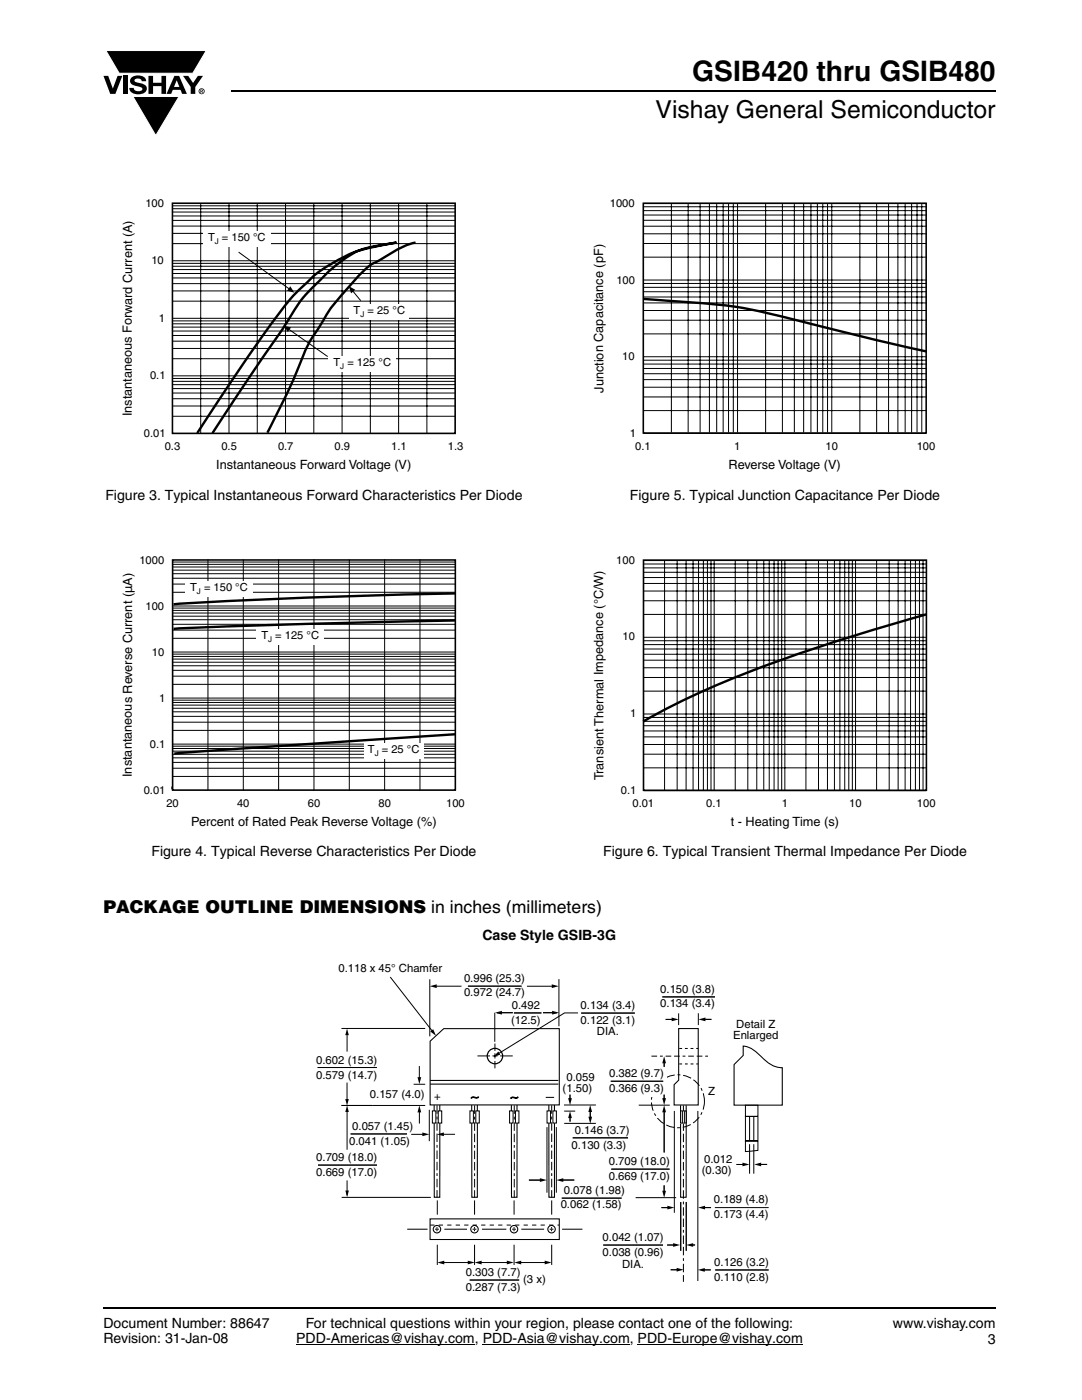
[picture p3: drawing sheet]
<svg xmlns="http://www.w3.org/2000/svg" width="216mm" height="279mm" viewBox="0 0 216 279" stroke-linecap="round" stroke-linejoin="round" font-family="sans-serif">
<g fill="#000">
<path d="M20.6 15.1h1l.9 2.6 1-2.6h.9l-1.4 3.6h-1zM21.1 10.1h20.1l-2.7 4.5h-14.7zM24.6 15.1h.9v3.6h-.9zM26.3 15.4a2.1 2.1 0 0 1 2.8 .4l.1 .4h-.9a.79 .79 0 0 0-.7-.5 .79 .79 0 0 0-.8 .4l.3 .3 1 .2a1.08 1.08 0 0 1 1.2 1 1.08 1.08 0 0 1-1.1 1.2 1.73 1.73 0 0 1-2.4-1.3h.9a.96 .96 0 0 0 .8 .7 .96 .96 0 0 0 .9-.4 1.31 1.31 0 0 0-1.2-.6 1.03 1.03 0 0 1-1.1-.6 1.03 1.03 0 0 1 .2-1.2zM29.6 15.1h.9v1.4h1.7v-1.4h.9v3.6h-.9v-1.5h-1.7v1.5h-.9zM26.5 19.3h9.2l-4.6 7.8zM36.5 15.1h1.1l.9 1.5 1-1.5h1l-1.5 2.3v1.3h-.9v-1.4z"/>
<path d="M35.3 16l-.6 1.3h1.1zM34.8 15.1h.9l1.6 3.6h-1l-.3-.8h-1.5l-.3 .8h-1z"/>
<path d="M40.1 18v.2l.2-.1v-.1zM40 17.9h.4l.1 .2-.2 .2 .2 .2-.3-.2-.1 .2h-.1zM39.8 18.2a.46 .46 0 0 0 .9 0 .46 .46 0 0 0-.9 0zM39.6 18.2a.6 .6 0 0 1 1.2 0 .6 .6 0 0 1-1.2 0z"/>
</g>
<path d="M21.1 10.1h20.1l-2.7 4.5h-14.7zM26.5 19.3h9.2l-4.6 7.8z" fill="none" stroke="#fff" stroke-width=".2"/>
<path d="M46.1 18.2h152.5M20.6 261.1h178" fill="none" stroke="#000" stroke-width=".36"/>
<path d="M59.1 268.3h35.6M96.3 268.3h29.3M127.2 268.3h33" fill="none" stroke="#000" stroke-width=".2"/>
<path d="M24.2 39.4h68.3v54.8h-68.3z" fill="#fff"/>
<g fill="none" stroke="#000" stroke-width=".2">
<path d="M34.4 58.1h56.4M34.4 56.6h56.4M34.4 55.5h56.4M34.4 53.1h56.4M34.4 53.8h56.4M34.4 54.6h56.4M34.4 52.6h56.4M34.4 52h56.4M34.4 48.6h56.4M34.4 46.6h56.4M34.4 45.1h56.4M34.4 44h56.4"/>
<path d="M34.4 41.7h56.4M34.4 42.3h56.4M34.4 43.1h56.4M34.4 41.1h56.4M40.1 40.6v45.9M45.7 40.6v45.9M47.6 50.3l10.1 7.3M51.3 40.6v45.9M57 40.6v45.9M62.6 40.6v45.9M68.3 40.6v45.9M70.4 58.1l1.6 1.9"/>
<path d="M73.9 40.6v45.9M79.5 40.6v45.9M85.2 40.6v45.9M34.4 79.6h56.4M34.4 78.4h56.4M34.4 76.1h56.4M34.4 76.8h56.4M34.4 77.6h56.4M34.4 75.5h56.4M34.4 75h56.4M34.4 71.6h56.4M34.4 69.5h56.4"/>
<path d="M34.4 68.1h56.4M34.4 67h56.4M34.4 64.6h56.4M34.4 65.3h56.4M34.4 66.1h56.4M34.4 64h56.4M34.4 63.5h56.4M34.4 60.1h56.4M57.7 65.8l7.7 5.4M34.4 83.1h56.4M34.4 81h56.4"/>
</g>
<path d="M34.4 40.6h56.4v45.9h-56.4z" fill="none" stroke="#000" stroke-width=".32"/>
<path d="M79.1 48.4l-1.1 .2a21.6 21.6 0 0 0-7.8 2.1 47.6 47.6 0 0 0-9.8 8.8l-18 27M79.1 48.4l-1 .2a28.2 28.2 0 0 0-11.8 3.9 30.6 30.6 0 0 0-7.2 5.9 172.9 172.9 0 0 0-12.6 17.3l-7.1 10.7M82.9 48.4a23.2 23.2 0 0 0-7 3.5l-.7 .3a11.6 11.6 0 0 0-4.3 3.6l-1.7 1.9a34 34 0 0 0-5.7 7.9 34.2 34.2 0 0 0-4.5 9.1l-2 4.4-3.6 7.3" fill="none" stroke="#000" stroke-width=".48"/>
<g fill="#000">
<path d="M57.9 57.1l.8 1.3-1.4-.4z" fill-rule="evenodd"/>
<path d="M69.6 57.1l1.3 .7-.8 .7z" fill-rule="evenodd"/>
<path d="M56.6 65l1.5 .3-.7 1z" fill-rule="evenodd"/>
</g>
<g fill="#fff">
<path d="M40.5 46h13.5v3.2h-13.5z"/>
<path d="M65.6 71h13.4v3.1h-13.4z"/>
<path d="M69.7 60.6h12v3.2h-12z"/>
<path d="M24.2 110.6h68.6v54.9h-68.6z"/>
</g>
<g fill="none" stroke="#000" stroke-width=".2">
<path d="M34.4 118.2h56.5M34.4 116.6h56.5M34.4 115.4h56.5M34.4 114.5h56.5M34.4 112.6h56.5M34.4 113.2h56.5M34.4 113.8h56.5M34.4 112.2h56.5M41.5 111.8v45.9M48.5 111.8v45.9M55.6 111.8v45.9M62.6 111.8v45.9"/>
<path d="M69.7 111.8v45.9M76.7 111.8v45.9M83.8 111.8v45.9M34.4 139.7h56.5M34.4 139.3h56.5M34.4 136.6h56.5M34.4 134.9h56.5M34.4 133.8h56.5M34.4 132.9h56.5M34.4 131h56.5M34.4 131.5h56.5M34.4 132.2h56.5"/>
<path d="M34.4 130.5h56.5M34.4 130.1h56.5M34.4 127.4h56.5M34.4 125.8h56.5M34.4 124.6h56.5M34.4 123.7h56.5M34.4 121.8h56.5M34.4 122.3h56.5M34.4 123h56.5M34.4 121.4h56.5M34.4 120.9h56.5M34.4 156.9v.6"/>
<path d="M34.4 155h56.5M34.4 153.3h56.5M34.4 152.2h56.5M34.4 151.2h56.5M34.4 149.4h56.5M34.4 149.9h56.5M34.4 150.5h56.5M34.4 148.9h56.5M34.4 148.5h56.5M34.4 145.8h56.5M34.4 144.1h56.5M34.4 143h56.5"/>
<path d="M34.4 142.1h56.5M34.4 140.2h56.5M34.4 140.7h56.5M34.4 141.3h56.5"/>
</g>
<path d="M34.4 111.8h56.5v45.9h-56.5z" fill="none" stroke="#000" stroke-width=".32"/>
<g fill="#fff">
<path d="M37 116h13.4v3.1h-13.4z"/>
<path d="M51.2 125.5h13.4v3.2h-13.4z"/>
<path d="M72.6 148.3h11.9v3.2h-11.9z"/>
</g>
<path d="M90.9 118.4a1249.5 1249.5 0 0 0-56.3 2.2M91 123.8l-33.8 .8-22.6 .9M91 146.5l-56.2 3.9" fill="none" stroke="#000" stroke-width=".48"/>
<path d="M118.2 39.4h68.4v54.8h-68.4z" fill="#fff"/>
<g fill="none" stroke="#000" stroke-width=".2">
<path d="M128.4 57.3h56.4M128.4 58.2h56.4M128.4 59.3h56.4M128.4 56.6h56.4M128.4 55.9h56.4M128.4 51.3h56.4M128.4 48.6h56.4M128.4 46.7h56.4M128.4 45.1h56.4M128.4 42h56.4M128.4 42.9h56.4M128.4 44h56.4"/>
<path d="M128.4 41.3h56.4M128.4 40.6h56.4M134 40.6v45.7M137.3 40.6v45.7M139.7 40.6v45.7M141.6 40.6v45.7M143 40.6v45.7M144.3 40.6v45.7M145.4 40.6v45.7M146.3 40.6v45.7M147.2 40.6v45.7M152.8 40.6v45.7"/>
<path d="M156.1 40.6v45.7M158.5 40.6v45.7M160.4 40.6v45.7M161.8 40.6v45.7M163.1 40.6v45.7M164.2 40.6v45.7M165.1 40.6v45.7M166 40.6v45.7M171.6 40.6v45.7M174.9 40.6v45.7M177.3 40.6v45.7M179.2 40.6v45.7"/>
<path d="M180.6 40.6v45.7M181.9 40.6v45.7M183 40.6v45.7M183.9 40.6v45.7M128.4 79.2h56.4M128.4 77.3h56.4M128.4 75.8h56.4M128.4 72.7h56.4M128.4 73.5h56.4M128.4 74.6h56.4M128.4 71.9h56.4M128.4 71.2h56.4"/>
<path d="M128.4 66.6h56.4M128.4 63.9h56.4M128.4 62h56.4M128.4 60.5h56.4M128.4 81.9h56.4M128.4 86.5h56.4"/>
</g>
<path d="M128.4 40.6h56.4v45.8h-56.4z" fill="none" stroke="#000" stroke-width=".32"/>
<path d="M128.5 59.7l5.6 .4a102.4 102.4 0 0 1 26 4.1l14.8 3.7 9.9 2.2" fill="none" stroke="#000" stroke-width=".48"/>
<path d="M118.2 110.6h68.5v54.9h-68.5z" fill="#fff"/>
<g fill="none" stroke="#000" stroke-width=".2">
<path d="M128.4 119.9h56.4M128.4 118h56.4M128.4 116.4h56.4M128.4 113.3h56.4M128.4 114.2h56.4M128.4 115.3h56.4M128.4 112.6h56.4M128.4 111.9h56.4M132.6 111.9v45.8M135.1 111.9v45.8M136.9 111.9v45.8M138.3 111.9v45.8"/>
<path d="M139.4 111.9v45.8M140.4 111.9v45.8M141.2 111.9v45.8M141.9 111.9v45.8M142.5 111.9v45.8M146.7 111.9v45.8M149.2 111.9v45.8M151 111.9v45.8M152.4 111.9v45.8M153.5 111.9v45.8M154.5 111.9v45.8M155.3 111.9v45.8"/>
<path d="M156 111.9v45.8M156.6 111.9v45.8M160.8 111.9v45.8M163.3 111.9v45.8M165.1 111.9v45.8M166.5 111.9v45.8M167.6 111.9v45.8M168.6 111.9v45.8M169.4 111.9v45.8M170.1 111.9v45.8M170.7 111.9v45.8M174.9 111.9v45.8"/>
<path d="M177.4 111.9v45.8M179.2 111.9v45.8M180.6 111.9v45.8M181.7 111.9v45.8M182.7 111.9v45.8M183.5 111.9v45.8M184.2 111.9v45.8M128.4 137.9h56.4M128.4 135.2h56.4M128.4 133.3h56.4M128.4 131.8h56.4M128.4 128.6h56.4"/>
<path d="M128.4 129.5h56.4M128.4 130.6h56.4M128.4 127.9h56.4M128.4 127.2h56.4M128.4 122.6h56.4M128.4 153.2h56.4M128.4 150.5h56.4M128.4 148.6h56.4M128.4 147.1h56.4M128.4 144h56.4M128.4 144.8h56.4M128.4 145.9h56.4"/>
<path d="M128.4 143.2h56.4M128.4 142.5h56.4M128.4 157.8h56.4"/>
</g>
<path d="M128.4 111.8h56.5v45.9h-56.5z" fill="none" stroke="#000" stroke-width=".32"/>
<path d="M184.9 122.6a340.8 340.8 0 0 0-43.6 14.9l-6.7 3.1-6.3 3.4" fill="none" stroke="#000" stroke-width=".48"/>
<path d="M63.1 185.2h93.1v72.8h-93.1z" fill="#fff"/>
<g fill="none" stroke="#000" stroke-width=".21">
<path d="M85.8 207.8l2.7-2.5h23.1v15.2h-25.8zM85.8 216.4h25.6M85.8 215.6h25.6M135.4 205.3h3.9v15.2h-4.8v-4l.9-.9zM148.3 208.8a8 8 0 0 1 4.4 2.8 4.9 4.9 0 0 0 3.4 1.5v7.5h-9.6v-8.1l1.8-1.9zM86.6 220.5v1.2M86.6 224.1l.1 14.8h1.1v-14.8M87.8 220.5v1.2M94.1 220.5v1.2M94.1 224.1v14.8h1.1l.1-14.8M95.2 220.5v1.2M102 220.5v1.2"/>
<path d="M102 224.1l.1 14.8h1.1v-14.8M103.2 220.5v1.2M109.5 220.5v1.2M109.5 224.1v14.8h1.1v-14.8M110.6 220.5v1.2M135.8 220.6v18.3h1.1v-18.3"/>
</g>
<g fill="none" stroke="#000" stroke-width=".2" stroke-dasharray="1.7 .6 .6 .6 1.7 .6" stroke-linecap="butt">
<path d="M87.2 220.6v18.4M94.7 220.6v18.4M102.6 220.6v18.4M110.1 220.6v18.4M136.4 220.6v35.2"/>
<circle cx="135.3" cy="219.8" r="5.3"/>
</g>
<circle cx="98.8" cy="210.8" r="1.54" fill="none" stroke="#000" stroke-width=".24"/>
<g fill="none" stroke="#000" stroke-width=".2">
<path d="M77.9 195l8.4 10.8M85.8 195.4v11.4M86.9 196.8h5.2M93.4 196.8h10.7M105.1 196.8h5.3M111.5 195.4v9.4M132.2 199h10.5M63.4 213h11.8M68.1 205.3h16.7M69.2 216.1v3.5M69.3 206.3v3.6M82.5 216.4h2.3"/>
<path d="M83.7 212.7v2.5M94 219.1l.4-.2 .7 .1 .4-.1-.3 .3-.7-.2zM95.3 210.7h2.5M98.3 210.7h1M98.7 202.1v5.8M98.8 208.3v1.4M98.8 210.2v1M98.8 211.7v1.5M99.2 202.1h3.1M99.8 210.7h2.5M101.9 219.2l.3-.3 .8 .2 .4-.1-.3 .2-.7-.1zM102.6 202.2h5.4"/>
<path d="M108.4 202.1h2.7M108.9 219h1.7M113.7 218.5v.9M115.3 202.1h-2.6l-13.3 8.2M116 202.2h10.7M132.5 211.9v1M132.8 203.4h1.5M135.4 202.2v2.4M139.3 202.2v2.4M140.5 203.4h1.4M63.5 232.5h11.7M68.1 220.6h16.7"/>
<path d="M68.2 239h17.8M69.3 221.7v7.8M69.3 235.6v3M70 226.3h11.2M82 226.4h2.5M83.7 221.7v2.5M85.7 221.5v6.2M86.3 221.7h.7v2.4h-.7zM87.3 239.6v2.8M87.4 221.7h.7v2.4h-.7zM88.3 226.4h2.5M93.8 221.7h.7v2.4h-.7z"/>
<path d="M94.7 239.6v2.8M94.9 221.7h.7v2.4h-.7zM101.7 221.7h.7v2.4h-.7zM102.6 239.6v2.8M102.9 221.7h.6v2.4h-.6zM105.5 235.5h2.5M109.1 224.9v13.1M109.2 221.7h.6v2.4h-.6zM110.1 239.6v2.8M110.3 221.7h.7v2.4h-.7zM111 224.9v13.1M112.1 239.1h11.9"/>
<path d="M112.1 235.5h2.5M112.5 220.5h6.4M112.6 221.7h2.2M112.6 224.2h6.3M113.7 222.9v.9M114.3 227.1h11M117.8 221.7v1.4M122 233.3h11.6M126.8 239h8.1M127.5 220.6h6.2M132.5 236.6v1.3M132.5 221.7v8.3"/>
<path d="M134.6 221.7v20.3M135.8 239.9v9.7M136.9 239.9v9.7M139.2 221.7v34M147 232.4h1.4M151.6 232.4h1.5M120.4 248.5h11.9M132 241h1.4M133.1 248.5h1.5M133.8 253.4h1.5M138.1 248.5h.6M140.4 253.4h1.4"/>
<path d="M140.4 241h1.5M142.6 241h10.8M142.7 253.4h10.7"/>
</g>
<g fill="#000">
<path d="M85.7 196.8l1.4-.4v.8zM110.1 196.4l1.4 .4-1.4 .4zM68.9 219.3h.7l-.4 1.4zM69.2 205.3l.4 1.3h-.7zM83.3 215h.7l-.3 1.4zM85.9 205.9l.5-.5 .6 1.3zM99.4 209.9l.4 .6-1.4 .4zM98.8 202.1l1.4-.4v.8zM110.2 201.7l1.4 .4-1.4 .4zM113.4 219.2h.7l-.4 1.3zM113.7 218.5v.9zM132.5 211.9v1z"/>
<path d="M132.5 210.8l.4 1.4h-.8zM134 203.1l1.4 .3-1.4 .4zM132.8 203.4h1.5zM140.5 203.4h1.4zM139.4 203.4l1.4-.3v.7zM68.9 237.6h.7l-.3 1.3zM69.3 220.6l.3 1.3h-.7zM83.7 220.6l.3 1.4h-.7zM84.3 226l1.4 .4-1.4 .4zM87.2 226.4l1.4-.4v.8zM107.7 235.1l1.4 .4-1.4 .4zM111 235.5l1.4-.4v.8z"/>
<path d="M113.7 222.9v.9zM113.7 221.7l.4 1.4h-.7zM117.4 222.9h.8l-.4 1.4zM117.8 221.7v1.4zM117.8 220.5l.3 1.4h-.7zM132.1 237.6h.8l-.4 1.4zM132.5 236.6v1.3zM132.5 220.6l.4 1.4h-.8zM148.2 232l1.3 .4-1.3 .4zM147 232.4h1.4zM151.6 232.4h1.5zM150.5 232.4l1.4-.4v.8z"/>
<path d="M133.2 240.6l1.4 .4-1.4 .4zM132 241h1.4zM134.3 248.1l1.4 .4-1.4 .3zM133.1 248.5h1.5zM135 253l1.4 .4-1.4 .4zM133.8 253.4h1.5zM138.1 248.5h.6zM136.9 248.5l1.4-.4v.7zM140.4 253.4h1.4zM140.4 241h1.5zM139.2 253.4l1.4-.3v.7zM139.3 241l1.4-.4v.8z"/>
<path d="M101.9 219.2l.5-.1 .7 .1 .3-.2-.4 .1-.8-.2zM94 219.1l.5-.1 .7 .2 .3-.3-.4 .1-.7-.1z"/>
</g>
<path d="M130 210.8h11.7" fill="none" stroke="#000" stroke-width=".2" stroke-dasharray="1.1 .6 .6 .6 1.1 .6" stroke-linecap="butt"/>
<path d="M135.5 212.3h3.8M135.5 209.2h3.8" fill="none" stroke="#000" stroke-width=".2" stroke-dasharray=".6 .6 .6 .6 .6 .6" stroke-linecap="butt"/>
<path d="M129.3 213.2h3.7v5.6h-3.7z" fill="#fff"/>
<g fill="none" stroke="#000" stroke-width=".2">
<path d="M121.9 215.8h10.4M132.5 218.5v.9M148.7 220.6h2.5v9l-2.5 .2v-2.1h2.5h-2.5v-4.9h2.5h-2.5zM149.6 222.8v4.9M149.6 228.3v5.9M150.4 222.8v4.9M150.4 228.3v5.9M87.3 248.4v4M88.4 252h5.2M93.7 255.5h9.9M94.7 248.4v4M95.8 252h5.6"/>
<path d="M102.6 248.4v4M103.7 252h5.2M110.1 248.4v4"/>
</g>
<path d="M132.1 219.2h.8l-.4 1.3zM132.5 218.5v.9zM87.3 252l1.3-.4v.7zM93.3 251.6l1.4 .4-1.4 .3zM94.7 252l1.4-.4v.7zM101.1 251.6l1.4 .4-1.4 .3zM102.6 252l1.4-.4v.7zM108.7 251.6l1.4 .4-1.4 .3z" fill="#000"/>
<path d="M135.8 221.7h1.1v2.4h-1.1z" fill="#fff"/>
<path d="M135.8 221.7h1.1v2.4h-1.1z" fill="none" stroke="#000" stroke-width=".21"/>
<path d="M136.6 221.7v2.4z" fill="#fff"/>
<path d="M136.6 221.7v2.4" fill="none" stroke="#000" stroke-width=".2"/>
<path d="M136.2 221.7v2.4z" fill="#fff"/>
<path d="M136.2 221.7v2.4" fill="none" stroke="#000" stroke-width=".2"/>
<path d="M85.8 243.3h25.8v4.1h-25.8z" fill="#fff"/>
<path d="M85.8 243.3h25.8v4.1h-25.8z" fill="none" stroke="#000" stroke-width=".21"/>
<path d="M85.9 244.5h25.6" fill="none" stroke="#000" stroke-width=".2" stroke-dasharray=".8 .8" stroke-linecap="butt"/>
<circle cx="94.7" cy="245.3" r=".74" fill="#fff"/>
<circle cx="94.7" cy="245.3" r=".74" fill="none" stroke="#000" stroke-width=".21"/>
<circle cx="102.6" cy="245.3" r=".74" fill="#fff"/>
<circle cx="102.6" cy="245.3" r=".74" fill="none" stroke="#000" stroke-width=".21"/>
<circle cx="110.1" cy="245.3" r=".74" fill="#fff"/>
<circle cx="110.1" cy="245.3" r=".74" fill="none" stroke="#000" stroke-width=".21"/>
<circle cx="87.2" cy="245.3" r=".74" fill="#fff"/>
<circle cx="87.2" cy="245.3" r=".74" fill="none" stroke="#000" stroke-width=".21"/>
<path d="M87.2 244.9v.8z" fill="#fff"/>
<path d="M87.2 244.9v.8" fill="none" stroke="#000" stroke-width=".2"/>
<path d="M86.8 245.3h.8z" fill="#fff"/>
<path d="M86.8 245.3h.8" fill="none" stroke="#000" stroke-width=".2"/>
<path d="M88.7 245.3h4.5z" fill="#fff"/>
<path d="M88.7 245.3h4.5" fill="none" stroke="#000" stroke-width=".2"/>
<path d="M81.3 245.3h4z" fill="#fff"/>
<path d="M81.3 245.3h4" fill="none" stroke="#000" stroke-width=".2"/>
<path d="M96.2 245.3h4.8z" fill="#fff"/>
<path d="M96.2 245.3h4.8" fill="none" stroke="#000" stroke-width=".2"/>
<path d="M104 245.3h4.6z" fill="#fff"/>
<path d="M104 245.3h4.6" fill="none" stroke="#000" stroke-width=".2"/>
<path d="M112.2 245.3h4z" fill="#fff"/>
<path d="M112.2 245.3h4" fill="none" stroke="#000" stroke-width=".2"/>
<path d="M94.7 244.9v.8z" fill="#fff"/>
<path d="M94.7 244.9v.8" fill="none" stroke="#000" stroke-width=".2"/>
<path d="M94.3 245.3h.8z" fill="#fff"/>
<path d="M94.3 245.3h.8" fill="none" stroke="#000" stroke-width=".2"/>
<path d="M102.6 244.9v.8z" fill="#fff"/>
<path d="M102.6 244.9v.8" fill="none" stroke="#000" stroke-width=".2"/>
<path d="M102.2 245.3h.7z" fill="#fff"/>
<path d="M102.2 245.3h.7" fill="none" stroke="#000" stroke-width=".2"/>
<path d="M110.1 244.9v.8z" fill="#fff"/>
<path d="M110.1 244.9v.8" fill="none" stroke="#000" stroke-width=".2"/>
<path d="M109.7 245.3h.7z" fill="#fff"/>
<path d="M109.7 245.3h.7" fill="none" stroke="#000" stroke-width=".2"/>
<text font-size="5.6" x="138.1" y="16.1">GSIB420 thru GSIB480</text>
<text font-size="4.9" x="130.8" y="23.6">Vishay General Semiconductor</text>
<text font-size="3.5" x="20.6" y="182.3">PACKAGE OUTLINE DIMENSIONS in inches (millimeters)</text>
<g font-size="2.8">
<text x="21" y="99.7">Figure 3. Typical Instantaneous Forward Characteristics Per Diode</text>
<text x="125.7" y="99.7">Figure 5. Typical Junction Capacitance Per Diode</text>
<text x="30.2" y="170.9">Figure 4. Typical Reverse Characteristics Per Diode</text>
<text x="120.4" y="170.9">Figure 6. Typical Transient Thermal Impedance Per Diode</text>
<text x="96.3" y="187.6">Case Style GSIB-3G</text>
<text x="20.6" y="264.9">Document Number: 88647</text>
<text x="20.6" y="268.1">Revision: 31-Jan-08</text>
<text x="59.1" y="268.1">PDD-Americas@vishay.com, PDD-Asia@vishay.com, PDD-Europe@vishay.com</text>
<text x="61" y="264.9">For technical questions within your region, please contact one of the following:</text>
<text x="178.2" y="264.9">www.vishay.com</text>
<text x="197.1" y="268.1">3</text>
</g>
<g font-size="2.5">
<text x="26.3" y="83.1" transform="rotate(-90 26.3 83.1)">Instantaneous Forward Current (A)</text>
<text x="120.4" y="78.3" transform="rotate(-90 120.4 78.3)">Junction Capacitance (pF)</text>
<text x="43.1" y="93.7">Instantaneous Forward Voltage (V)</text>
<text x="145.4" y="93.7">Reverse Voltage (V)</text>
<text x="26.3" y="155.1" transform="rotate(-90 26.3 155.1)">Instantaneous Reverse Current (µA)</text>
<text x="120.4" y="155.7" transform="rotate(-90 120.4 155.7)">Transient Thermal Impedance (°C/W)</text>
<text x="38.2" y="164.9">Percent of Rated Peak Reverse Voltage (%)</text>
<text x="145.8" y="164.9">t - Heating Time (s)</text>
</g>
<g font-size="2.3">
<text x="67.5" y="194">0.118 x 45° Chamfer</text>
<text x="92.6" y="195.9">0.996 (25.3)</text>
<text x="92.6" y="198.8">0.972 (24.7)</text>
<text x="102.1" y="201.4">0.492</text>
<text x="115.9" y="201.4">0.134 (3.4)</text>
<text x="131.7" y="198.1">0.150 (3.8)</text>
<text x="131.7" y="201.1">0.134 (3.4)</text>
<text x="102" y="204.3">(12.5)</text>
<text x="115.9" y="204.3">0.122 (3.1)</text>
<text x="119.1" y="206.5">DIA.</text>
<text x="146.3" y="207.4">Enlarged</text>
<text x="146.9" y="205.2">Detail Z</text>
<text x="63.1" y="212.3">0.602 (15.3)</text>
<text x="63.1" y="215.3">0.579 (14.7)</text>
<text x="113" y="215.7">0.059</text>
<text x="121.5" y="215">0.382 (9.7)</text>
<text x="73.8" y="219.1">0.157 (4.0)</text>
<text x="86.6" y="219.5">+</text>
<text x="112.3" y="217.9">(1.50)</text>
<text x="121.5" y="218">0.366 (9.3)</text>
<text x="141.3" y="218.4">Z</text>
<text x="70.3" y="225.5">0.057 (1.45)</text>
<text x="114.7" y="226.3">0.146 (3.7)</text>
<text x="63.1" y="231.7">0.709 (18.0)</text>
<text x="69.7" y="228.4">0.041 (1.05)</text>
<text x="114.1" y="229.2">0.130 (3.3)</text>
<text x="121.5" y="232.5">0.709 (18.0)</text>
<text x="140.5" y="232">0.012</text>
<text x="63.1" y="234.6">0.669 (17.0)</text>
<text x="112.5" y="238.2">0.078 (1.98)</text>
<text x="121.5" y="235.5">0.669 (17.0)</text>
<text x="140.1" y="234.2">(0.30)</text>
<text x="111.9" y="241.2">0.062 (1.58)</text>
<text x="142.4" y="240.1">0.189 (4.8)</text>
<text x="142.4" y="243.1">0.173 (4.4)</text>
<text x="120.2" y="247.6">0.042 (1.07)</text>
<text x="120.2" y="250.6">0.038 (0.96)</text>
<text x="92.9" y="254.6">0.303 (7.7)</text>
<text x="92.9" y="257.6">0.287 (7.3)</text>
<text x="104.4" y="256">(3 x)</text>
<text x="124.1" y="253">DIA.</text>
<text x="142.5" y="252.7">0.126 (3.2)</text>
<text x="142.5" y="255.6">0.110 (2.8)</text>
</g>
<g font-size="2.2">
<text x="29" y="41.3">100</text>
<text x="121.7" y="41.3">1000</text>
<text x="30.2" y="52.8">10</text>
<text x="41.5" y="48">T = 150 °C</text>
<text x="123" y="56.6">100</text>
<text x="31.7" y="64.2">1</text>
<text x="70.6" y="62.6">T = 25 °C</text>
<text x="124.2" y="71.9">10</text>
<text x="30" y="75.7">0.1</text>
<text x="66.5" y="72.9">T</text>
<text x="69.3" y="72.9">= 125 °C</text>
<text x="28.7" y="87.1">0.01</text>
<text x="32.9" y="89.7">0.3</text>
<text x="44.2" y="89.7">0.5</text>
<text x="55.5" y="89.7">0.7</text>
<text x="66.8" y="89.7">0.9</text>
<text x="78.1" y="89.7">1.1</text>
<text x="89.4" y="89.7">1.3</text>
<text x="125.7" y="87.2">1</text>
<text x="126.7" y="89.8">0.1</text>
<text x="146.5" y="89.8">1</text>
<text x="164.7" y="89.8">10</text>
<text x="182.9" y="89.8">100</text>
<text x="27.8" y="112.5">1000</text>
<text x="123" y="112.5">100</text>
<text x="37.9" y="117.9">T = 150 °C</text>
<text x="29" y="121.7">100</text>
<text x="30.3" y="130.9">10</text>
<text x="52.2" y="127.5">T = 125 °C</text>
<text x="124.2" y="127.8">10</text>
<text x="31.8" y="140.1">1</text>
<text x="125.8" y="143.1">1</text>
<text x="29.9" y="149.3">0.1</text>
<text x="73.4" y="150.3">T = 25 °C</text>
<text x="28.7" y="158.4">0.01</text>
<text x="33.2" y="161">20</text>
<text x="47.3" y="161">40</text>
<text x="61.4" y="161">60</text>
<text x="75.5" y="161">80</text>
<text x="89" y="161">100</text>
<text x="123.9" y="158.5">0.1</text>
<text x="126.2" y="161">0.01</text>
<text x="140.9" y="161">0.1</text>
<text x="156" y="161">1</text>
<text x="169.5" y="161">10</text>
<text x="183" y="161">100</text>
</g>
<g font-size="1.6">
<text x="42.9" y="48.7">J</text>
<text x="71.9" y="63.2">J</text>
<text x="67.9" y="73.6">J</text>
<text x="39.3" y="118.6">J</text>
<text x="53.5" y="128.1">J</text>
<text x="74.8" y="150.9">J</text>
</g>
</svg>
